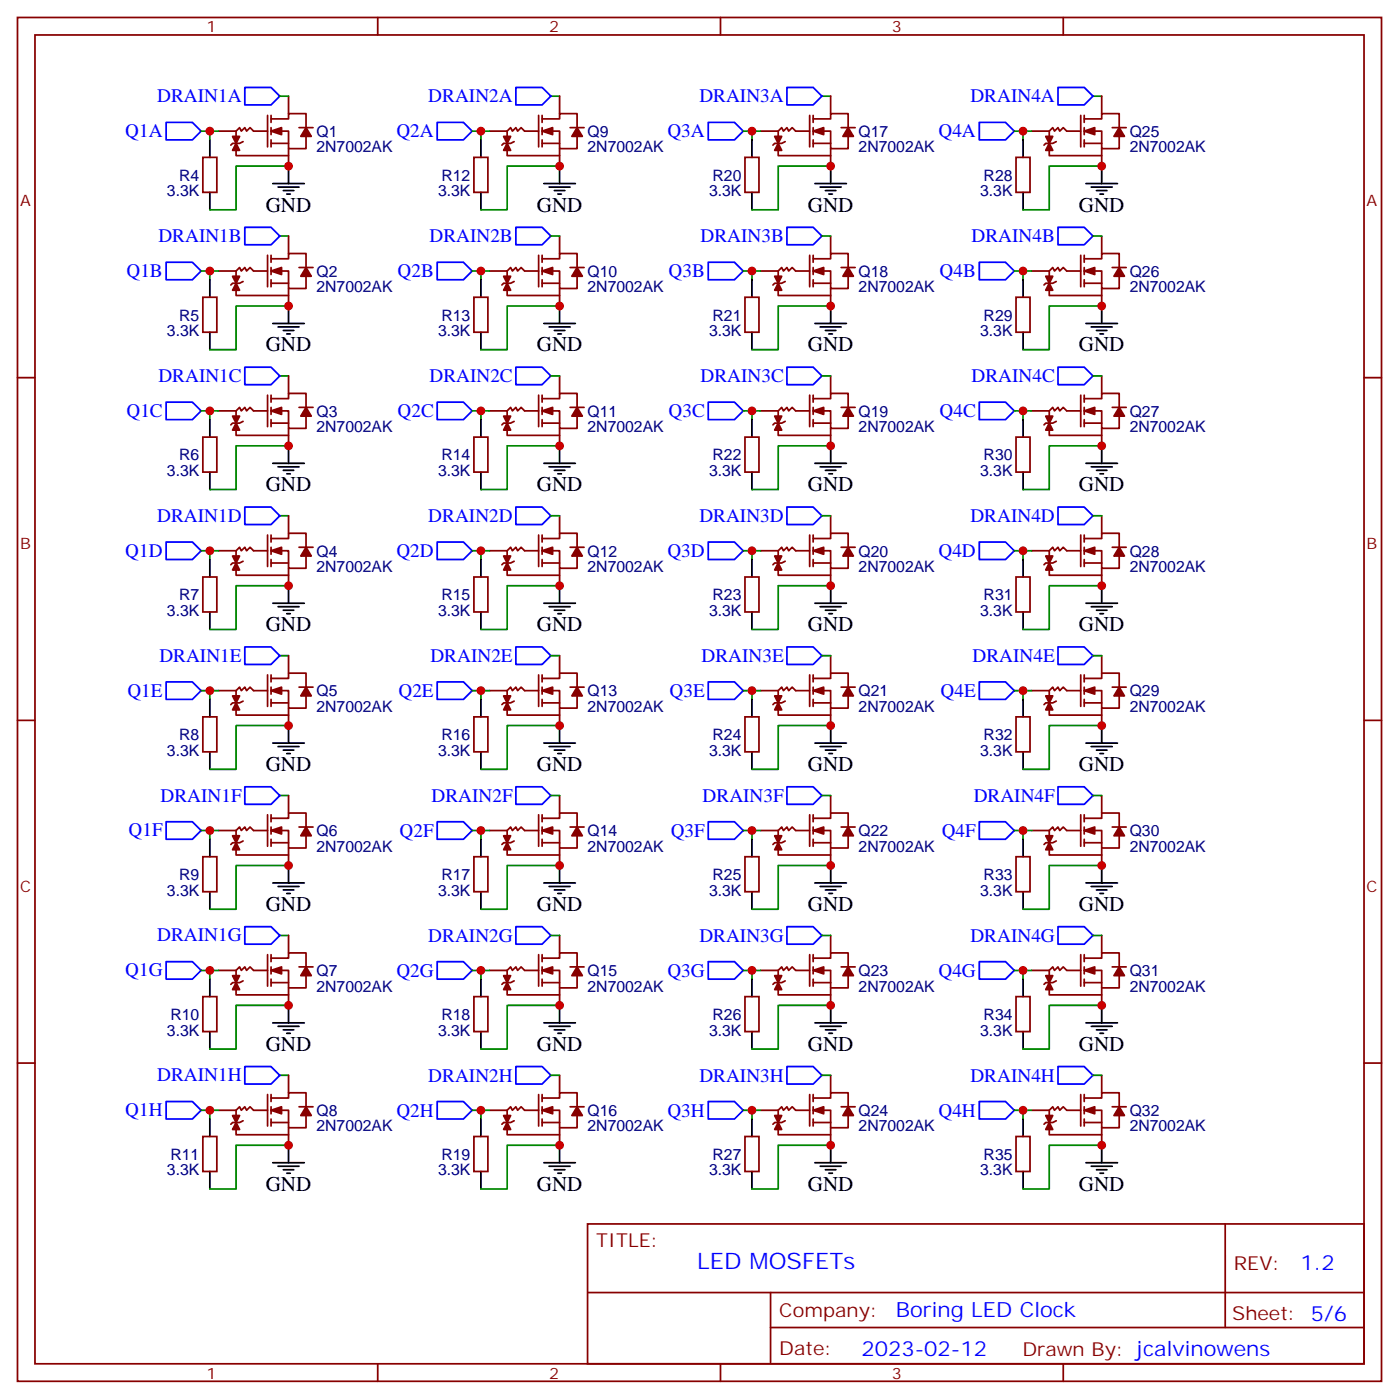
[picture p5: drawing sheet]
<svg xmlns="http://www.w3.org/2000/svg" width="282mm" height="282mm" viewBox="0 0 282 282" stroke-linecap="round" stroke-linejoin="round" font-family="sans-serif">
<g fill="none" stroke="#870000" stroke-width=".35">
<path d="M3.5 3.5h275.2v275.2h-275.2zM7.1 7.1h268.1v268.1h-268.1zM58.2 19.4v3.5M76.2 3.5v3.6M112.9 19.4v3.5M145.3 3.5v3.6M167.6 19.4v3.5M214.5 3.5v3.6M222.2 19.4v3.5M40.9 31.8h2.8v7h-2.8zM44.1 26.5h3.5M47.6 26.5v4.9h10.6"/>
<path d="M47.6 26.5l.7-.7 .4 .7 .7-.7 .3 .7 .7-.7 .8 .7h2.8M49 28.6l-.7 .3h-1.4l-.3 .4M54 23.3v6.3M54.7 26.5h3.5v3.5h3.5v-2.5M54.7 24h3.5v-1.1h3.5v2.9M54.7 23.3v1.4M54.7 25.8v1.4M54.7 28.2v1.4M54.7 28.9h3.5M58.2 30v3.5M60.3 25.8h2.8M95.6 31.8h2.8v7h-2.8z"/>
<path d="M98.8 26.5h3.5M102.3 26.5v4.9h10.6M102.3 26.5l.7-.7 .4 .7 .7-.7 .3 .7 .7-.7 .7 .7h2.9M103.7 28.6l-.7 .3h-1.4l-.4 .4M108.7 23.3v6.3M109.4 26.5h3.5v3.5h3.5v-2.5M109.4 24h3.5v-1.1h3.5v2.9M109.4 28.9h3.5M109.4 23.3v1.4M109.4 25.8v1.4M109.4 28.2v1.4M112.9 30v3.5"/>
<path d="M115 25.8h2.8M150.3 31.8h2.8v7h-2.8zM153.5 26.5h3.5M157 26.5v4.9h10.6M157 26.5l.7-.7 .3 .7 .7-.7 .4 .7 .7-.7 .7 .7h2.8M158.4 28.6l-.7 .3h-1.4l-.4 .4M163.3 23.3v6.3M164 26.5h3.6v3.5h3.5v-2.5M164 24h3.6v-1.1h3.5v2.9M164 28.9h3.6M164 23.3v1.4M164 25.8v1.4"/>
<path d="M164 28.2v1.4M167.6 30v3.5M169.7 25.8h2.8M205 31.8h2.8v7h-2.8zM208.1 26.5h3.6M211.7 26.5v4.9h10.5M211.7 26.5l.7-.7 .3 .7 .7-.7 .4 .7 .7-.7 .7 .7h2.8M213.1 28.6l-.7 .3h-1.4l-.4 .4M218 23.3v6.3M218.7 26.5h3.5v3.5h3.6v-2.5M218.7 24h3.5v-1.1h3.6v2.9M218.7 28.9h3.5"/>
<path d="M218.7 23.3v1.4M218.7 25.8v1.4M218.7 28.2v1.4M222.2 30v3.5M224.4 25.8h2.8M40.9 60h2.8v7h-2.8zM44.1 54.7h3.5M47.6 54.7v4.9h10.6M47.6 54.7l.7-.7 .4 .7 .7-.7 .3 .7 .7-.7 .8 .7h2.8M49 56.8l-.7 .4h-1.4l-.3 .3M54 51.5v6.4M54.7 54.7h3.5v3.5h3.5v-2.5"/>
<path d="M54.7 52.2h3.5v-1h3.5v2.8M54.7 51.5v1.4M54.7 54v1.4M54.7 56.4v1.5M54.7 57.2h3.5M58.2 47.6v3.6M58.2 58.2v3.5M60.3 54h2.8M95.6 60h2.8v7h-2.8zM98.8 54.7h3.5M102.3 54.7v4.9h10.6M102.3 54.7l.7-.7 .4 .7 .7-.7 .3 .7 .7-.7 .7 .7h2.9"/>
<path d="M103.7 56.8l-.7 .4h-1.4l-.4 .3M108.7 51.5v6.4M109.4 54.7h3.5v3.5h3.5v-2.5M109.4 52.2h3.5v-1h3.5v2.8M109.4 57.2h3.5M109.4 51.5v1.4M109.4 54v1.4M109.4 56.4v1.5M112.9 47.6v3.6M112.9 58.2v3.5M115 54h2.8M150.3 60h2.8v7h-2.8z"/>
<path d="M153.5 54.7h3.5M157 54.7v4.9h10.6M157 54.7l.7-.7 .3 .7 .7-.7 .4 .7 .7-.7 .7 .7h2.8M158.4 56.8l-.7 .4h-1.4l-.4 .3M163.3 51.5v6.4M164 54.7h3.6v3.5h3.5v-2.5M164 52.2h3.6v-1h3.5v2.8M164 57.2h3.6M164 51.5v1.4M164 54v1.4M164 56.4v1.5M167.6 47.6v3.6"/>
<path d="M167.6 58.2v3.5M169.7 54h2.8M205 60h2.8v7h-2.8zM208.1 54.7h3.6M211.7 54.7v4.9h10.5M211.7 54.7l.7-.7 .3 .7 .7-.7 .4 .7 .7-.7 .7 .7h2.8M213.1 56.8l-.7 .4h-1.4l-.4 .3M218 51.5v6.4M218.7 54.7h3.5v3.5h3.6v-2.5M218.7 52.2h3.5v-1h3.6v2.8M218.7 57.2h3.5M218.7 51.5v1.4"/>
<path d="M218.7 54v1.4M218.7 56.4v1.5M222.2 47.6v3.6M222.2 58.2v3.5M224.4 54h2.8M3.5 76.2h3.6M54 79.7v6.4M54.7 79.7v1.4M58.2 75.8v3.6M108.7 79.7v6.4M109.4 79.7v1.4M112.9 75.8v3.6"/>
<path d="M163.3 79.7v6.4M164 79.7v1.4M167.6 75.8v3.6M218 79.7v6.4M218.7 79.7v1.4M222.2 75.8v3.6M275.2 76.2h3.5M40.9 88.2h2.8v7h-2.8zM44.1 82.9h3.5M47.6 82.9v4.9h10.6M47.6 82.9l.7-.7 .4 .7 .7-.7 .3 .7 .7-.7 .8 .7h2.8M49 85l-.7 .4h-1.4l-.3 .3"/>
<path d="M54.7 82.9h3.5v3.5h3.5v-2.4M54.7 80.4h3.5v-1h3.5v2.8M54.7 82.2v1.4M54.7 84.7v1.4M54.7 85.4h3.5M58.2 86.4v3.6M60.3 82.2h2.8M95.6 88.2h2.8v7h-2.8zM98.8 82.9h3.5M102.3 82.9v4.9h10.6M102.3 82.9l.7-.7 .4 .7 .7-.7 .3 .7 .7-.7 .7 .7h2.9M103.7 85l-.7 .4h-1.4l-.4 .3"/>
<path d="M109.4 82.9h3.5v3.5h3.5v-2.4M109.4 80.4h3.5v-1h3.5v2.8M109.4 85.4h3.5M109.4 82.2v1.4M109.4 84.7v1.4M112.9 86.4v3.6M115 82.2h2.8M150.3 88.2h2.8v7h-2.8zM153.5 82.9h3.5M157 82.9v4.9h10.6M157 82.9l.7-.7 .3 .7 .7-.7 .4 .7 .7-.7 .7 .7h2.8M158.4 85l-.7 .4h-1.4l-.4 .3"/>
<path d="M164 82.9h3.6v3.5h3.5v-2.4M164 80.4h3.6v-1h3.5v2.8M164 85.4h3.6M164 82.2v1.4M164 84.7v1.4M167.6 86.4v3.6M169.7 82.2h2.8M205 88.2h2.8v7h-2.8zM208.1 82.9h3.6M211.7 82.9v4.9h10.5M211.7 82.9l.7-.7 .3 .7 .7-.7 .4 .7 .7-.7 .7 .7h2.8M213.1 85l-.7 .4h-1.4l-.4 .3"/>
<path d="M218.7 82.9h3.5v3.5h3.6v-2.4M218.7 80.4h3.5v-1h3.6v2.8M218.7 85.4h3.5M218.7 82.2v1.4M218.7 84.7v1.4M222.2 86.4v3.6M224.4 82.2h2.8M40.9 116.4h2.8v7.1h-2.8zM44.1 111.1h3.5M47.6 111.1v5h10.6M47.6 111.1l.7-.7 .4 .7 .7-.7 .3 .7 .7-.7 .8 .7h2.8M49 113.2l-.7 .4h-1.4l-.3 .3"/>
<path d="M54 107.9v6.4M54.7 111.1h3.5v3.6h3.5v-2.5M54.7 108.7h3.5v-1.1h3.5v2.8M54.7 107.9v1.5M54.7 110.4v1.4M54.7 112.9v1.4M54.7 113.6h3.5M58.2 104.1v3.5M58.2 114.7v3.5M60.3 110.4h2.8M95.6 116.4h2.8v7.1h-2.8zM98.8 111.1h3.5"/>
<path d="M102.3 111.1v5h10.6M102.3 111.1l.7-.7 .4 .7 .7-.7 .3 .7 .7-.7 .7 .7h2.9M103.7 113.2l-.7 .4h-1.4l-.4 .3M108.7 107.9v6.4M109.4 111.1h3.5v3.6h3.5v-2.5M109.4 108.7h3.5v-1.1h3.5v2.8M109.4 113.6h3.5M109.4 107.9v1.5M109.4 110.4v1.4M109.4 112.9v1.4M112.9 104.1v3.5M112.9 114.7v3.5"/>
<path d="M115 110.4h2.8M150.3 116.4h2.8v7.1h-2.8zM153.5 111.1h3.5M157 111.1v5h10.6M157 111.1l.7-.7 .3 .7 .7-.7 .4 .7 .7-.7 .7 .7h2.8M158.4 113.2l-.7 .4h-1.4l-.4 .3M163.3 107.9v6.4M164 111.1h3.6v3.6h3.5v-2.5M164 108.7h3.6v-1.1h3.5v2.8M164 113.6h3.6M164 107.9v1.5M164 110.4v1.4"/>
<path d="M164 112.9v1.4M167.6 104.1v3.5M167.6 114.7v3.5M169.7 110.4h2.8M205 116.4h2.8v7.1h-2.8zM208.1 111.1h3.6M211.7 111.1v5h10.5M211.7 111.1l.7-.7 .3 .7 .7-.7 .4 .7 .7-.7 .7 .7h2.8M213.1 113.2l-.7 .4h-1.4l-.4 .3M218 107.9v6.4M218.7 111.1h3.5v3.6h3.6v-2.5M218.7 108.7h3.5v-1.1h3.6v2.8"/>
<path d="M218.7 113.6h3.5M218.7 107.9v1.5M218.7 110.4v1.4M218.7 112.9v1.4M222.2 104.1v3.5M222.2 114.7v3.5M224.4 110.4h2.8M44.1 139.3h3.5M47.6 139.3v5h10.6M47.6 139.3l.7-.7 .4 .7 .7-.7 .3 .7 .7-.7 .8 .7h2.8M54 136.2v6.3M54.7 139.3h3.5v3.6h3.5v-2.5"/>
<path d="M54.7 136.9h3.5v-1.1h3.5v2.8M54.7 136.2v1.4M54.7 138.6v1.5M58.2 132.3v3.5M60.3 138.6h2.8M98.8 139.3h3.5M102.3 139.3v5h10.6M102.3 139.3l.7-.7 .4 .7 .7-.7 .3 .7 .7-.7 .7 .7h2.9M108.7 136.2v6.3M109.4 139.3h3.5v3.6h3.5v-2.5M109.4 136.9h3.5v-1.1h3.5v2.8M109.4 136.2v1.4"/>
<path d="M109.4 138.6v1.5M112.9 132.3v3.5M115 138.6h2.8M153.5 139.3h3.5M157 139.3v5h10.6M157 139.3l.7-.7 .3 .7 .7-.7 .4 .7 .7-.7 .7 .7h2.8M163.3 136.2v6.3M164 139.3h3.6v3.6h3.5v-2.5M164 136.9h3.6v-1.1h3.5v2.8M164 136.2v1.4M164 138.6v1.5M167.6 132.3v3.5"/>
<path d="M169.7 138.6h2.8M208.1 139.3h3.6M211.7 139.3v5h10.5M211.7 139.3l.7-.7 .3 .7 .7-.7 .4 .7 .7-.7 .7 .7h2.8M218 136.2v6.3M218.7 139.3h3.5v3.6h3.6v-2.5M218.7 136.9h3.5v-1.1h3.6v2.8M218.7 136.2v1.4M218.7 138.6v1.5M222.2 132.3v3.5M224.4 138.6h2.8M3.5 145.3h3.6"/>
<path d="M40.9 144.6h2.8v7.1h-2.8zM49 141.5l-.7 .3h-1.4l-.3 .4M54.7 141.1v1.4M54.7 141.8h3.5M58.2 142.9v3.5M95.6 144.6h2.8v7.1h-2.8zM103.7 141.5l-.7 .3h-1.4l-.4 .4M109.4 141.8h3.5M109.4 141.1v1.4M112.9 142.9v3.5M150.3 144.6h2.8v7.1h-2.8zM158.4 141.5l-.7 .3h-1.4l-.4 .4"/>
<path d="M164 141.8h3.6M164 141.1v1.4M167.6 142.9v3.5M205 144.6h2.8v7.1h-2.8zM213.1 141.5l-.7 .3h-1.4l-.4 .4M218.7 141.8h3.5M218.7 141.1v1.4M222.2 142.9v3.5M275.2 145.3h3.5M40.9 172.9h2.8v7h-2.8zM44.1 167.6h3.5M47.6 167.6v4.9h10.6"/>
<path d="M47.6 167.6l.7-.7 .4 .7 .7-.7 .3 .7 .7-.7 .8 .7h2.8M49 169.7l-.7 .3h-1.4l-.3 .4M54 164.4v6.3M54.7 167.6h3.5v3.5h3.5v-2.5M54.7 165.1h3.5v-1.1h3.5v2.9M54.7 164.4v1.4M54.7 166.9v1.4M54.7 169.3v1.4M54.7 170h3.5M58.2 160.5v3.5M58.2 171.1v3.5M60.3 166.9h2.8"/>
<path d="M95.6 172.9h2.8v7h-2.8zM98.8 167.6h3.5M102.3 167.6v4.9h10.6M102.3 167.6l.7-.7 .4 .7 .7-.7 .3 .7 .7-.7 .7 .7h2.9M103.7 169.7l-.7 .3h-1.4l-.4 .4M108.7 164.4v6.3M109.4 167.6h3.5v3.5h3.5v-2.5M109.4 165.1h3.5v-1.1h3.5v2.9M109.4 170h3.5M109.4 164.4v1.4M109.4 166.9v1.4M109.4 169.3v1.4"/>
<path d="M112.9 160.5v3.5M112.9 171.1v3.5M115 166.9h2.8M150.3 172.9h2.8v7h-2.8zM153.5 167.6h3.5M157 167.6v4.9h10.6M157 167.6l.7-.7 .3 .7 .7-.7 .4 .7 .7-.7 .7 .7h2.8M158.4 169.7l-.7 .3h-1.4l-.4 .4M163.3 164.4v6.3M164 167.6h3.6v3.5h3.5v-2.5M164 165.1h3.6v-1.1h3.5v2.9M164 170h3.6"/>
<path d="M164 164.4v1.4M164 166.9v1.4M164 169.3v1.4M167.6 160.5v3.5M167.6 171.1v3.5M169.7 166.9h2.8M205 172.9h2.8v7h-2.8zM208.1 167.6h3.6M211.7 167.6v4.9h10.5M211.7 167.6l.7-.7 .3 .7 .7-.7 .4 .7 .7-.7 .7 .7h2.8M213.1 169.7l-.7 .3h-1.4l-.4 .4M218 164.4v6.3"/>
<path d="M218.7 167.6h3.5v3.5h3.6v-2.5M218.7 165.1h3.5v-1.1h3.6v2.9M218.7 170h3.5M218.7 164.4v1.4M218.7 166.9v1.4M218.7 169.3v1.4M222.2 160.5v3.5M222.2 171.1v3.5M224.4 166.9h2.8M44.1 195.8h3.5M47.6 195.8v4.9h10.6M47.6 195.8l.7-.7 .4 .7 .7-.7 .3 .7 .7-.7 .8 .7h2.8"/>
<path d="M49 197.9l-.7 .4h-1.4l-.3 .3M54 192.6v6.4M54.7 195.8h3.5v3.5h3.5v-2.4M54.7 193.3h3.5v-1h3.5v2.8M54.7 192.6v1.4M54.7 195.1v1.4M54.7 197.6v1.4M54.7 198.3h3.5M58.2 188.7v3.6M58.2 199.3v3.5M60.3 195.1h2.8M98.8 195.8h3.5"/>
<path d="M102.3 195.8v4.9h10.6M102.3 195.8l.7-.7 .4 .7 .7-.7 .3 .7 .7-.7 .7 .7h2.9M103.7 197.9l-.7 .4h-1.4l-.4 .3M108.7 192.6v6.4M109.4 195.8h3.5v3.5h3.5v-2.4M109.4 193.3h3.5v-1h3.5v2.8M109.4 198.3h3.5M109.4 192.6v1.4M109.4 195.1v1.4M109.4 197.6v1.4M112.9 188.7v3.6M112.9 199.3v3.5"/>
<path d="M115 195.1h2.8M153.5 195.8h3.5M157 195.8v4.9h10.6M157 195.8l.7-.7 .3 .7 .7-.7 .4 .7 .7-.7 .7 .7h2.8M158.4 197.9l-.7 .4h-1.4l-.4 .3M163.3 192.6v6.4M164 195.8h3.6v3.5h3.5v-2.4M164 193.3h3.6v-1h3.5v2.8M164 198.3h3.6M164 192.6v1.4M164 195.1v1.4M164 197.6v1.4"/>
<path d="M167.6 188.7v3.6M167.6 199.3v3.5M169.7 195.1h2.8M208.1 195.8h3.6M211.7 195.8v4.9h10.5M211.7 195.8l.7-.7 .3 .7 .7-.7 .4 .7 .7-.7 .7 .7h2.8M213.1 197.9l-.7 .4h-1.4l-.4 .3M218 192.6v6.4M218.7 195.8h3.5v3.5h3.6v-2.4M218.7 193.3h3.5v-1h3.6v2.8M218.7 198.3h3.5M218.7 192.6v1.4"/>
<path d="M218.7 195.1v1.4M218.7 197.6v1.4M222.2 188.7v3.6M222.2 199.3v3.5M224.4 195.1h2.8M3.5 214.5h3.6M40.9 201.1h2.8v7h-2.8zM58.2 217v3.5M95.6 201.1h2.8v7h-2.8zM112.9 217v3.5M150.3 201.1h2.8v7h-2.8zM167.6 217v3.5"/>
<path d="M205 201.1h2.8v7h-2.8zM222.2 217v3.5M275.2 214.5h3.5M40.9 229.3h2.8v7.1h-2.8zM44.1 224h3.5M47.6 224v5h10.6M47.6 224l.7-.7 .4 .7 .7-.7 .3 .7 .7-.7 .8 .7h2.8M49 226.1l-.7 .4h-1.4l-.3 .3M54 220.8v6.4M54.7 224h3.5v3.5h3.5v-2.4M54.7 221.5h3.5v-1h3.5v2.8M54.7 220.8v1.5"/>
<path d="M54.7 223.3v1.4M54.7 225.8v1.4M54.7 226.5h3.5M58.2 227.5v3.6M60.3 223.3h2.8M95.6 229.3h2.8v7.1h-2.8zM98.8 224h3.5M102.3 224v5h10.6M102.3 224l.7-.7 .4 .7 .7-.7 .3 .7 .7-.7 .7 .7h2.9M103.7 226.1l-.7 .4h-1.4l-.4 .3M108.7 220.8v6.4M109.4 224h3.5v3.5h3.5v-2.4"/>
<path d="M109.4 221.5h3.5v-1h3.5v2.8M109.4 226.5h3.5M109.4 220.8v1.5M109.4 223.3v1.4M109.4 225.8v1.4M112.9 227.5v3.6M115 223.3h2.8M150.3 229.3h2.8v7.1h-2.8zM153.5 224h3.5M157 224v5h10.6M157 224l.7-.7 .3 .7 .7-.7 .4 .7 .7-.7 .7 .7h2.8M158.4 226.1l-.7 .4h-1.4l-.4 .3"/>
<path d="M163.3 220.8v6.4M164 224h3.6v3.5h3.5v-2.4M164 221.5h3.6v-1h3.5v2.8M164 226.5h3.6M164 220.8v1.5M164 223.3v1.4M164 225.8v1.4M167.6 227.5v3.6M169.7 223.3h2.8M205 229.3h2.8v7.1h-2.8zM208.1 224h3.6M211.7 224v5h10.5"/>
<path d="M211.7 224l.7-.7 .3 .7 .7-.7 .4 .7 .7-.7 .7 .7h2.8M213.1 226.1l-.7 .4h-1.4l-.4 .3M218 220.8v6.4M218.7 224h3.5v3.5h3.6v-2.4M218.7 221.5h3.5v-1h3.6v2.8M218.7 226.5h3.5M218.7 220.8v1.5M218.7 223.3v1.4M218.7 225.8v1.4M222.2 227.5v3.6M224.4 223.3h2.8M118.5 246.9h156.7v28.3h-156.7z"/>
<path d="M247.2 247v20.8M76.2 275.2v3.5M118.6 260.8h156.4M145.3 275.2v3.5M155.4 267.8h119.6M155.4 260.8v14.1M214.5 275.2v3.5"/>
</g>
<g fill="#870000" stroke="#870000" stroke-width=".35">
<path d="M46.9 27.5h1.4l-.7 1.4z"/>
<path d="M47.6 28.9l.7 1.4h-1.4z"/>
<path d="M61.7 25.8l1.1 1.7h-2.1z"/>
<path d="M54.7 26.5l2.1-.7v1.4z"/>
<path d="M46.9 55.7h1.4l-.7 1.5z"/>
<path d="M47.6 57.2l.7 1.4h-1.4z"/>
<path d="M61.7 54l1.1 1.7h-2.1z"/>
<path d="M54.7 54.7l2.1-.7v1.4z"/>
<path d="M46.9 84h1.4l-.7 1.4z"/>
<path d="M47.6 85.4l.7 1.4h-1.4z"/>
<path d="M61.7 82.2l1.1 1.8h-2.1z"/>
<path d="M54.7 82.9l2.1-.7v1.4z"/>
<path d="M46.9 112.2h1.4l-.7 1.4z"/>
<path d="M47.6 113.6l.7 1.4h-1.4z"/>
<path d="M61.7 110.4l1.1 1.8h-2.1z"/>
<path d="M54.7 111.1l2.1-.7v1.4z"/>
<path d="M46.9 140.4h1.4l-.7 1.4z"/>
<path d="M47.6 141.8l.7 1.4h-1.4z"/>
<path d="M61.7 138.6l1.1 1.8h-2.1z"/>
<path d="M54.7 139.3l2.1-.7v1.5z"/>
<path d="M46.9 168.6h1.4l-.7 1.4z"/>
<path d="M47.6 170l.7 1.4h-1.4z"/>
<path d="M61.7 166.9l1.1 1.7h-2.1z"/>
<path d="M54.7 167.6l2.1-.7v1.4z"/>
<path d="M46.9 196.9h1.4l-.7 1.4z"/>
<path d="M47.6 198.3l.7 1.4h-1.4z"/>
<path d="M61.7 195.1l1.1 1.8h-2.1z"/>
<path d="M54.7 195.8l2.1-.7v1.4z"/>
<path d="M46.9 225.1h1.4l-.7 1.4z"/>
<path d="M47.6 226.5l.7 1.4h-1.4z"/>
<path d="M61.7 223.3l1.1 1.8h-2.1z"/>
<path d="M54.7 224l2.1-.7v1.4z"/>
<path d="M101.6 225.1h1.4l-.7 1.4z"/>
<path d="M102.3 226.5l.7 1.4h-1.4z"/>
<path d="M116.4 223.3l1.1 1.8h-2.1z"/>
<path d="M109.4 224l2.1-.7v1.4z"/>
<path d="M101.6 196.9h1.4l-.7 1.4z"/>
<path d="M102.3 198.3l.7 1.4h-1.4z"/>
<path d="M116.4 195.1l1.1 1.8h-2.1z"/>
<path d="M109.4 195.8l2.1-.7v1.4z"/>
<path d="M101.6 168.6h1.4l-.7 1.4z"/>
<path d="M102.3 170l.7 1.4h-1.4z"/>
<path d="M116.4 166.9l1.1 1.7h-2.1z"/>
<path d="M109.4 167.6l2.1-.7v1.4z"/>
<path d="M101.6 140.4h1.4l-.7 1.4z"/>
<path d="M102.3 141.8l.7 1.4h-1.4z"/>
<path d="M116.4 138.6l1.1 1.8h-2.1z"/>
<path d="M109.4 139.3l2.1-.7v1.5z"/>
<path d="M101.6 112.2h1.4l-.7 1.4z"/>
<path d="M102.3 113.6l.7 1.4h-1.4z"/>
<path d="M116.4 110.4l1.1 1.8h-2.1z"/>
<path d="M109.4 111.1l2.1-.7v1.4z"/>
<path d="M101.6 84h1.4l-.7 1.4z"/>
<path d="M102.3 85.4l.7 1.4h-1.4z"/>
<path d="M116.4 82.2l1.1 1.8h-2.1z"/>
<path d="M109.4 82.9l2.1-.7v1.4z"/>
<path d="M101.6 55.7h1.4l-.7 1.5z"/>
<path d="M102.3 57.2l.7 1.4h-1.4z"/>
<path d="M116.4 54l1.1 1.7h-2.1z"/>
<path d="M109.4 54.7l2.1-.7v1.4z"/>
<path d="M101.6 27.5h1.4l-.7 1.4z"/>
<path d="M102.3 28.9l.7 1.4h-1.4z"/>
<path d="M116.4 25.8l1.1 1.7h-2.1z"/>
<path d="M109.4 26.5l2.1-.7v1.4z"/>
<path d="M156.3 225.1h1.4l-.7 1.4z"/>
<path d="M157 226.5l.7 1.4h-1.4z"/>
<path d="M171.1 223.3l1.1 1.8h-2.2z"/>
<path d="M164 224l2.2-.7v1.4z"/>
<path d="M156.3 196.9h1.4l-.7 1.4z"/>
<path d="M157 198.3l.7 1.4h-1.4z"/>
<path d="M171.1 195.1l1.1 1.8h-2.2z"/>
<path d="M164 195.8l2.2-.7v1.4z"/>
<path d="M156.3 168.6h1.4l-.7 1.4z"/>
<path d="M157 170l.7 1.4h-1.4z"/>
<path d="M171.1 166.9l1.1 1.7h-2.2z"/>
<path d="M164 167.6l2.2-.7v1.4z"/>
<path d="M156.3 140.4h1.4l-.7 1.4z"/>
<path d="M157 141.8l.7 1.4h-1.4z"/>
<path d="M171.1 138.6l1.1 1.8h-2.2z"/>
<path d="M164 139.3l2.2-.7v1.5z"/>
<path d="M156.3 112.2h1.4l-.7 1.4z"/>
<path d="M157 113.6l.7 1.4h-1.4z"/>
<path d="M171.1 110.4l1.1 1.8h-2.2z"/>
<path d="M164 111.1l2.2-.7v1.4z"/>
<path d="M156.3 84h1.4l-.7 1.4z"/>
<path d="M157 85.4l.7 1.4h-1.4z"/>
<path d="M171.1 82.2l1.1 1.8h-2.2z"/>
<path d="M164 82.9l2.2-.7v1.4z"/>
<path d="M156.3 55.7h1.4l-.7 1.5z"/>
<path d="M157 57.2l.7 1.4h-1.4z"/>
<path d="M171.1 54l1.1 1.7h-2.2z"/>
<path d="M164 54.7l2.2-.7v1.4z"/>
<path d="M156.3 27.5h1.4l-.7 1.4z"/>
<path d="M157 28.9l.7 1.4h-1.4z"/>
<path d="M171.1 25.8l1.1 1.7h-2.2z"/>
<path d="M164 26.5l2.2-.7v1.4z"/>
<path d="M211 225.1h1.4l-.7 1.4z"/>
<path d="M211.7 226.5l.7 1.4h-1.4z"/>
<path d="M225.8 223.3l1 1.8h-2.1z"/>
<path d="M218.7 224l2.1-.7v1.4z"/>
<path d="M211 196.9h1.4l-.7 1.4z"/>
<path d="M211.7 198.3l.7 1.4h-1.4z"/>
<path d="M225.8 195.1l1 1.8h-2.1z"/>
<path d="M218.7 195.8l2.1-.7v1.4z"/>
<path d="M211 168.6h1.4l-.7 1.4z"/>
<path d="M211.7 170l.7 1.4h-1.4z"/>
<path d="M225.8 166.9l1 1.7h-2.1z"/>
<path d="M218.7 167.6l2.1-.7v1.4z"/>
<path d="M211 140.4h1.4l-.7 1.4z"/>
<path d="M211.7 141.8l.7 1.4h-1.4z"/>
<path d="M225.8 138.6l1 1.8h-2.1z"/>
<path d="M218.7 139.3l2.1-.7v1.5z"/>
<path d="M211 112.2h1.4l-.7 1.4z"/>
<path d="M211.7 113.6l.7 1.4h-1.4z"/>
<path d="M225.8 110.4l1 1.8h-2.1z"/>
<path d="M218.7 111.1l2.1-.7v1.4z"/>
<path d="M211 84h1.4l-.7 1.4z"/>
<path d="M211.7 85.4l.7 1.4h-1.4z"/>
<path d="M225.8 82.2l1 1.8h-2.1z"/>
<path d="M218.7 82.9l2.1-.7v1.4z"/>
<path d="M211 55.7h1.4l-.7 1.5z"/>
<path d="M211.7 57.2l.7 1.4h-1.4z"/>
<path d="M225.8 54l1 1.7h-2.1z"/>
<path d="M218.7 54.7l2.1-.7v1.4z"/>
<path d="M211 27.5h1.4l-.7 1.4z"/>
<path d="M211.7 28.9l.7 1.4h-1.4z"/>
<path d="M225.8 25.8l1 1.7h-2.1z"/>
<path d="M218.7 26.5l2.1-.7v1.4z"/>
</g>
<g fill="none" stroke="#00f" stroke-width=".35">
<path d="M49.4 17.6h5.3l1.7 1.8-1.7 1.8h-5.3zM104.1 17.6h5.3l1.7 1.8-1.7 1.8h-5.3zM158.7 17.6h5.3l1.8 1.8-1.8 1.8h-5.3zM213.4 17.6h5.3l1.8 1.8-1.8 1.8h-5.3zM33.5 24.7h5.3l1.8 1.8-1.8 1.7h-5.3zM88.2 24.7h5.3l1.7 1.8-1.7 1.7h-5.3zM142.9 24.7h5.3l1.7 1.8-1.7 1.7h-5.3zM197.6 24.7h5.2l1.8 1.8-1.8 1.7h-5.2zM33.5 52.9h5.3l1.8 1.8-1.8 1.7h-5.3zM49.4 45.9h5.3l1.7 1.7-1.7 1.8h-5.3zM88.2 52.9h5.3l1.7 1.8-1.7 1.7h-5.3zM104.1 45.9h5.3l1.7 1.7-1.7 1.8h-5.3z"/>
<path d="M142.9 52.9h5.3l1.7 1.8-1.7 1.7h-5.3zM158.7 45.9h5.3l1.8 1.7-1.8 1.8h-5.3zM197.6 52.9h5.2l1.8 1.8-1.8 1.7h-5.2zM213.4 45.9h5.3l1.8 1.7-1.8 1.8h-5.3zM49.4 74.1h5.3l1.7 1.7-1.7 1.8h-5.3zM104.1 74.1h5.3l1.7 1.7-1.7 1.8h-5.3zM158.7 74.1h5.3l1.8 1.7-1.8 1.8h-5.3zM213.4 74.1h5.3l1.8 1.7-1.8 1.8h-5.3zM33.5 81.1h5.3l1.8 1.8-1.8 1.8h-5.3zM88.2 81.1h5.3l1.7 1.8-1.7 1.8h-5.3zM142.9 81.1h5.3l1.7 1.8-1.7 1.8h-5.3zM197.6 81.1h5.2l1.8 1.8-1.8 1.8h-5.2z"/>
<path d="M33.5 109.4h5.3l1.8 1.7-1.8 1.8h-5.3zM49.4 102.3h5.3l1.7 1.8-1.7 1.7h-5.3zM88.2 109.4h5.3l1.7 1.7-1.7 1.8h-5.3zM104.1 102.3h5.3l1.7 1.8-1.7 1.7h-5.3zM142.9 109.4h5.3l1.7 1.7-1.7 1.8h-5.3zM158.7 102.3h5.3l1.8 1.8-1.8 1.7h-5.3zM197.6 109.4h5.2l1.8 1.7-1.8 1.8h-5.2zM213.4 102.3h5.3l1.8 1.8-1.8 1.7h-5.3zM33.5 137.6h5.3l1.8 1.7-1.8 1.8h-5.3zM49.4 130.5h5.3l1.7 1.8-1.7 1.8h-5.3zM88.2 137.6h5.3l1.7 1.7-1.7 1.8h-5.3zM104.1 130.5h5.3l1.7 1.8-1.7 1.8h-5.3z"/>
<path d="M142.9 137.6h5.3l1.7 1.7-1.7 1.8h-5.3zM158.7 130.5h5.3l1.8 1.8-1.8 1.8h-5.3zM197.6 137.6h5.2l1.8 1.7-1.8 1.8h-5.2zM213.4 130.5h5.3l1.8 1.8-1.8 1.8h-5.3zM49.4 158.8h5.3l1.7 1.7-1.7 1.8h-5.3zM104.1 158.8h5.3l1.7 1.7-1.7 1.8h-5.3zM158.7 158.8h5.3l1.8 1.7-1.8 1.8h-5.3zM213.4 158.8h5.3l1.8 1.7-1.8 1.8h-5.3zM33.5 165.8h5.3l1.8 1.8-1.8 1.7h-5.3zM88.2 165.8h5.3l1.7 1.8-1.7 1.7h-5.3zM142.9 165.8h5.3l1.7 1.8-1.7 1.7h-5.3zM197.6 165.8h5.2l1.8 1.8-1.8 1.7h-5.2z"/>
<path d="M33.5 194h5.3l1.8 1.8-1.8 1.8h-5.3zM49.4 187h5.3l1.7 1.7-1.7 1.8h-5.3zM88.2 194h5.3l1.7 1.8-1.7 1.8h-5.3zM104.1 187h5.3l1.7 1.7-1.7 1.8h-5.3zM142.9 194h5.3l1.7 1.8-1.7 1.8h-5.3zM158.7 187h5.3l1.8 1.7-1.8 1.8h-5.3zM197.6 194h5.2l1.8 1.8-1.8 1.8h-5.2zM213.4 187h5.3l1.8 1.7-1.8 1.8h-5.3zM49.4 215.2h5.3l1.7 1.8-1.7 1.7h-5.3zM104.1 215.2h5.3l1.7 1.8-1.7 1.7h-5.3zM158.7 215.2h5.3l1.8 1.8-1.8 1.7h-5.3zM213.4 215.2h5.3l1.8 1.8-1.8 1.7h-5.3z"/>
<path d="M33.5 222.3h5.3l1.8 1.7-1.8 1.8h-5.3zM88.2 222.3h5.3l1.7 1.7-1.7 1.8h-5.3zM142.9 222.3h5.3l1.7 1.7-1.7 1.8h-5.3zM197.6 222.3h5.2l1.8 1.7-1.8 1.8h-5.2z"/>
</g>
<g fill="none" stroke="#008700" stroke-width=".35">
<path d="M56.4 19.4h1.8M111.1 19.4h1.8M165.8 19.4h1.8M220.5 19.4h1.7M40.6 26.5h3.5M42.3 26.5v1.7M58.2 33.5h-10.6v8.8h-5.3M95.2 26.5h3.6M97 26.5v1.7M112.9 33.5h-10.6v8.8h-5.3M149.9 26.5h3.6M151.7 26.5v1.7"/>
<path d="M167.6 33.5h-10.6v8.8h-5.3M204.6 26.5h3.5M206.4 26.5v1.7M222.2 33.5h-10.5v8.8h-5.3M40.6 54.7h3.5M42.3 54.7v1.7M56.4 47.6h1.8M95.2 54.7h3.6M97 54.7v1.7M111.1 47.6h1.8M149.9 54.7h3.6M151.7 54.7v1.7"/>
<path d="M165.8 47.6h1.8M204.6 54.7h3.5M206.4 54.7v1.7M220.5 47.6h1.7M56.4 75.8h1.8M58.2 61.7h-10.6v8.9h-5.3M111.1 75.8h1.8M112.9 61.7h-10.6v8.9h-5.3M165.8 75.8h1.8M167.6 61.7h-10.6v8.9h-5.3M220.5 75.8h1.7M222.2 61.7h-10.5v8.9h-5.3"/>
<path d="M40.6 82.9h3.5M42.3 82.9v1.8M58.2 90h-10.6v8.8h-5.3M95.2 82.9h3.6M97 82.9v1.8M112.9 90h-10.6v8.8h-5.3M149.9 82.9h3.6M151.7 82.9v1.8M167.6 90h-10.6v8.8h-5.3M204.6 82.9h3.5M206.4 82.9v1.8M222.2 90h-10.5v8.8h-5.3"/>
<path d="M40.6 111.1h3.5M42.3 111.1v1.8M56.4 104.1h1.8M58.2 118.2h-10.6v8.8h-5.3M95.2 111.1h3.6M97 111.1v1.8M111.1 104.1h1.8M112.9 118.2h-10.6v8.8h-5.3M149.9 111.1h3.6M151.7 111.1v1.8M165.8 104.1h1.8M167.6 118.2h-10.6v8.8h-5.3"/>
<path d="M204.6 111.1h3.5M206.4 111.1v1.8M220.5 104.1h1.7M222.2 118.2h-10.5v8.8h-5.3M40.6 139.3h3.5M42.3 139.3v1.8M56.4 132.3h1.8M95.2 139.3h3.6M97 139.3v1.8M111.1 132.3h1.8M149.9 139.3h3.6M151.7 139.3v1.8"/>
<path d="M165.8 132.3h1.8M204.6 139.3h3.5M206.4 139.3v1.8M220.5 132.3h1.7M58.2 146.4h-10.6v8.8h-5.3M112.9 146.4h-10.6v8.8h-5.3M167.6 146.4h-10.6v8.8h-5.3M222.2 146.4h-10.5v8.8h-5.3M40.6 167.6h3.5M42.3 167.6v1.7M56.4 160.5h1.8M58.2 174.6h-10.6v8.8h-5.3"/>
<path d="M95.2 167.6h3.6M97 167.6v1.7M111.1 160.5h1.8M112.9 174.6h-10.6v8.8h-5.3M149.9 167.6h3.6M151.7 167.6v1.7M165.8 160.5h1.8M167.6 174.6h-10.6v8.8h-5.3M204.6 167.6h3.5M206.4 167.6v1.7M220.5 160.5h1.7M222.2 174.6h-10.5v8.8h-5.3"/>
<path d="M40.6 195.8h3.5M42.3 195.8v1.8M56.4 188.7h1.8M95.2 195.8h3.6M97 195.8v1.8M111.1 188.7h1.8M149.9 195.8h3.6M151.7 195.8v1.8M165.8 188.7h1.8M204.6 195.8h3.5M206.4 195.8v1.8M220.5 188.7h1.7"/>
<path d="M56.4 217h1.8M58.2 202.8h-10.6v8.9h-5.3M111.1 217h1.8M112.9 202.8h-10.6v8.9h-5.3M165.8 217h1.8M167.6 202.8h-10.6v8.9h-5.3M220.5 217h1.7M222.2 202.8h-10.5v8.9h-5.3M40.6 224h3.5M42.3 224v1.8M58.2 231.1h-10.6v8.8h-5.3M95.2 224h3.6"/>
<path d="M97 224v1.8M112.9 231.1h-10.6v8.8h-5.3M149.9 224h3.6M151.7 224v1.8M167.6 231.1h-10.6v8.8h-5.3M204.6 224h3.5M206.4 224v1.8M222.2 231.1h-10.5v8.8h-5.3"/>
</g>
<g fill="none" stroke="#000" stroke-width=".35">
<path d="M42.3 28.2v3.6M42.3 38.8v3.5M55 37h6.4M56.1 37.7h4.2M57.1 38.5h2.2M57.9 39.2h.7M58.2 33.5v3.5M97 28.2v3.6M97 38.8v3.5M109.7 37h6.4M110.8 37.7h4.2M111.8 38.5h2.1"/>
<path d="M112.5 39.2h.7M112.9 33.5v3.5M151.7 28.2v3.6M151.7 38.8v3.5M164.4 37h6.3M165.5 37.7h4.2M166.5 38.5h2.1M167.2 39.2h.7M167.6 33.5v3.5M206.4 28.2v3.6M206.4 38.8v3.5M219.1 37h6.3"/>
<path d="M220.1 37.7h4.3M221.2 38.5h2.1M221.9 39.2h.7M222.2 33.5v3.5M42.3 56.4v3.6M97 56.4v3.6M151.7 56.4v3.6M206.4 56.4v3.6M42.3 67v3.6M55 65.3h6.4M56.1 66h4.2M57.1 66.7h2.2"/>
<path d="M57.9 67.4h.7M58.2 61.7v3.6M97 67v3.6M109.7 65.3h6.4M110.8 66h4.2M111.8 66.7h2.1M112.5 67.4h.7M112.9 61.7v3.6M151.7 67v3.6M164.4 65.3h6.3M165.5 66h4.2M166.5 66.7h2.1"/>
<path d="M167.2 67.4h.7M167.6 61.7v3.6M206.4 67v3.6M219.1 65.3h6.3M220.1 66h4.3M221.2 66.7h2.1M221.9 67.4h.7M222.2 61.7v3.6M42.3 84.7v3.5M42.3 95.2v3.6M55 93.5h6.4M56.1 94.2h4.2"/>
<path d="M57.1 94.9h2.2M57.9 95.6h.7M58.2 90v3.5M97 84.7v3.5M97 95.2v3.6M109.7 93.5h6.4M110.8 94.2h4.2M111.8 94.9h2.1M112.5 95.6h.7M112.9 90v3.5M151.7 84.7v3.5M151.7 95.2v3.6"/>
<path d="M164.4 93.5h6.3M165.5 94.2h4.2M166.5 94.9h2.1M167.2 95.6h.7M167.6 90v3.5M206.4 84.7v3.5M206.4 95.2v3.6M219.1 93.5h6.3M220.1 94.2h4.3M221.2 94.9h2.1M221.9 95.6h.7M222.2 90v3.5"/>
<path d="M42.3 112.9v3.5M58.2 118.2v3.5M97 112.9v3.5M112.9 118.2v3.5M151.7 112.9v3.5M167.6 118.2v3.5M206.4 112.9v3.5M222.2 118.2v3.5M42.3 123.5v3.5M55 121.7h6.4M56.1 122.4h4.2M57.1 123.1h2.2"/>
<path d="M57.9 123.8h.7M97 123.5v3.5M109.7 121.7h6.4M110.8 122.4h4.2M111.8 123.1h2.1M112.5 123.8h.7M151.7 123.5v3.5M164.4 121.7h6.3M165.5 122.4h4.2M166.5 123.1h2.1M167.2 123.8h.7M206.4 123.5v3.5"/>
<path d="M219.1 121.7h6.3M220.1 122.4h4.3M221.2 123.1h2.1M221.9 123.8h.7M42.3 141.1v3.5M42.3 151.7v3.5M55 149.9h6.4M56.1 150.6h4.2M57.1 151.3h2.2M57.9 152h.7M58.2 146.4v3.5M97 141.1v3.5"/>
<path d="M97 151.7v3.5M109.7 149.9h6.4M110.8 150.6h4.2M111.8 151.3h2.1M112.5 152h.7M112.9 146.4v3.5M151.7 141.1v3.5M151.7 151.7v3.5M164.4 149.9h6.3M165.5 150.6h4.2M166.5 151.3h2.1M167.2 152h.7"/>
<path d="M167.6 146.4v3.5M206.4 141.1v3.5M206.4 151.7v3.5M219.1 149.9h6.3M220.1 150.6h4.3M221.2 151.3h2.1M221.9 152h.7M222.2 146.4v3.5M42.3 169.3v3.6M42.3 179.9v3.5M55 178.2h6.4M56.1 178.9h4.2"/>
<path d="M57.1 179.6h2.2M58.2 174.6v3.6M97 169.3v3.6M97 179.9v3.5M109.7 178.2h6.4M110.8 178.9h4.2M111.8 179.6h2.1M112.9 174.6v3.6M151.7 169.3v3.6M151.7 179.9v3.5M164.4 178.2h6.3M165.5 178.9h4.2"/>
<path d="M166.5 179.6h2.1M167.6 174.6v3.6M206.4 169.3v3.6M206.4 179.9v3.5M219.1 178.2h6.3M220.1 178.9h4.3M221.2 179.6h2.1M222.2 174.6v3.6M42.3 197.6v3.5M57.9 180.3h.7M97 197.6v3.5M112.5 180.3h.7"/>
<path d="M151.7 197.6v3.5M167.2 180.3h.7M206.4 197.6v3.5M221.9 180.3h.7M42.3 208.1v3.6M55 206.4h6.4M56.1 207.1h4.2M57.1 207.8h2.2M57.9 208.5h.7M58.2 202.8v3.6M97 208.1v3.6M109.7 206.4h6.4"/>
<path d="M110.8 207.1h4.2M111.8 207.8h2.1M112.5 208.5h.7M112.9 202.8v3.6M151.7 208.1v3.6M164.4 206.4h6.3M165.5 207.1h4.2M166.5 207.8h2.1M167.2 208.5h.7M167.6 202.8v3.6M206.4 208.1v3.6M219.1 206.4h6.3"/>
<path d="M220.1 207.1h4.3M221.2 207.8h2.1M221.9 208.5h.7M222.2 202.8v3.6M42.3 225.8v3.5M42.3 236.4v3.5M55 234.6h6.4M56.1 235.3h4.2M57.1 236h2.2M57.9 236.7h.7M58.2 231.1v3.5M97 225.8v3.5"/>
<path d="M97 236.4v3.5M109.7 234.6h6.4M110.8 235.3h4.2M111.8 236h2.1M112.5 236.7h.7M112.9 231.1v3.5M151.7 225.8v3.5M151.7 236.4v3.5M164.4 234.6h6.3M165.5 235.3h4.2M166.5 236h2.1M167.2 236.7h.7"/>
<path d="M167.6 231.1v3.5M206.4 225.8v3.5M206.4 236.4v3.5M219.1 234.6h6.3M220.1 235.3h4.3M221.2 236h2.1M221.9 236.7h.7M222.2 231.1v3.5"/>
</g>
<g fill="#c00">
<circle cx="58.2" cy="33.5" r=".88"/>
<circle cx="42.3" cy="26.5" r=".88"/>
<circle cx="42.3" cy="54.7" r=".88"/>
<circle cx="58.2" cy="61.7" r=".88"/>
<circle cx="42.3" cy="82.9" r=".88"/>
<circle cx="58.2" cy="90" r=".88"/>
<circle cx="42.3" cy="111.1" r=".88"/>
<circle cx="58.2" cy="118.2" r=".88"/>
<circle cx="42.3" cy="139.3" r=".88"/>
<circle cx="58.2" cy="146.4" r=".88"/>
<circle cx="42.3" cy="167.6" r=".88"/>
<circle cx="58.2" cy="174.6" r=".88"/>
<circle cx="42.3" cy="195.8" r=".88"/>
<circle cx="58.2" cy="202.8" r=".88"/>
<circle cx="42.3" cy="224" r=".88"/>
<circle cx="58.2" cy="231.1" r=".88"/>
<circle cx="97" cy="224" r=".88"/>
<circle cx="112.9" cy="231.1" r=".88"/>
<circle cx="97" cy="195.8" r=".88"/>
<circle cx="112.9" cy="202.8" r=".88"/>
<circle cx="97" cy="167.6" r=".88"/>
<circle cx="112.9" cy="174.6" r=".88"/>
<circle cx="97" cy="139.3" r=".88"/>
<circle cx="112.9" cy="146.4" r=".88"/>
<circle cx="97" cy="111.1" r=".88"/>
<circle cx="112.9" cy="118.2" r=".88"/>
<circle cx="97" cy="82.9" r=".88"/>
<circle cx="112.9" cy="90" r=".88"/>
<circle cx="97" cy="54.7" r=".88"/>
<circle cx="112.9" cy="61.7" r=".88"/>
<circle cx="97" cy="26.5" r=".88"/>
<circle cx="112.9" cy="33.5" r=".88"/>
<circle cx="151.7" cy="26.5" r=".88"/>
<circle cx="167.6" cy="33.5" r=".88"/>
<circle cx="151.7" cy="54.7" r=".88"/>
<circle cx="167.6" cy="61.7" r=".88"/>
<circle cx="151.7" cy="82.9" r=".88"/>
<circle cx="167.6" cy="90" r=".88"/>
<circle cx="151.7" cy="111.1" r=".88"/>
<circle cx="167.6" cy="118.2" r=".88"/>
<circle cx="151.7" cy="139.3" r=".88"/>
<circle cx="167.6" cy="146.4" r=".88"/>
<circle cx="151.7" cy="167.6" r=".88"/>
<circle cx="167.6" cy="174.6" r=".88"/>
<circle cx="151.7" cy="195.8" r=".88"/>
<circle cx="167.6" cy="202.8" r=".88"/>
<circle cx="151.7" cy="224" r=".88"/>
<circle cx="167.6" cy="231.1" r=".88"/>
<circle cx="206.4" cy="224" r=".88"/>
<circle cx="222.3" cy="231.1" r=".88"/>
<circle cx="206.4" cy="195.8" r=".88"/>
<circle cx="222.3" cy="202.8" r=".88"/>
<circle cx="206.4" cy="167.6" r=".88"/>
<circle cx="222.3" cy="174.6" r=".88"/>
<circle cx="206.4" cy="139.3" r=".88"/>
<circle cx="222.3" cy="146.4" r=".88"/>
<circle cx="206.4" cy="111.1" r=".88"/>
<circle cx="222.3" cy="118.2" r=".88"/>
<circle cx="206.4" cy="82.9" r=".88"/>
<circle cx="222.3" cy="90" r=".88"/>
<circle cx="206.4" cy="54.7" r=".88"/>
<circle cx="222.3" cy="61.7" r=".88"/>
<circle cx="206.4" cy="26.5" r=".88"/>
<circle cx="222.3" cy="33.5" r=".88"/>
</g>
<text font-size="4.6" fill="#00f" x="140.6" y="256">LED MOSFETs</text>
<g font-size="4.2">
<text x="53.6" y="42.7">GND</text>
<text x="108.3" y="42.7">GND</text>
<text x="163" y="42.7">GND</text>
<text x="217.7" y="42.7">GND</text>
<text x="53.6" y="70.9">GND</text>
<text x="108.3" y="70.9">GND</text>
<text x="163" y="70.9">GND</text>
<text x="217.7" y="70.9">GND</text>
<text x="53.6" y="99.1">GND</text>
<text x="108.3" y="99.1">GND</text>
<text x="163" y="99.1">GND</text>
<text x="217.7" y="99.1">GND</text>
<text x="53.6" y="127.4">GND</text>
<text x="108.3" y="127.4">GND</text>
<text x="163" y="127.4">GND</text>
<text x="217.7" y="127.4">GND</text>
<text x="53.6" y="155.6">GND</text>
<text x="108.3" y="155.6">GND</text>
<text x="163" y="155.6">GND</text>
<text x="217.7" y="155.6">GND</text>
<text x="53.6" y="183.8">GND</text>
<text x="108.3" y="183.8">GND</text>
<text x="163" y="183.8">GND</text>
<text x="217.7" y="183.8">GND</text>
<text x="53.6" y="212">GND</text>
<text x="108.3" y="212">GND</text>
<text x="163" y="212">GND</text>
<text x="217.7" y="212">GND</text>
<text x="53.6" y="240.2">GND</text>
<text x="108.3" y="240.2">GND</text>
<text x="163" y="240.2">GND</text>
<text x="217.7" y="240.2">GND</text>
</g>
<g font-size="4.2" fill="#00f">
<text x="262.3" y="256.2">1.2</text>
<text x="180.7" y="265.8">Boring LED Clock</text>
<text x="173.8" y="273.6">2023-02-12</text>
</g>
<g font-size="3.9" fill="#00f">
<text x="31.7" y="20.6">DRAIN1A</text>
<text x="86.4" y="20.7">DRAIN2A</text>
<text x="141.1" y="20.7">DRAIN3A</text>
<text x="195.8" y="20.7">DRAIN4A</text>
<text x="25.3" y="27.7">Q1A</text>
<text x="80" y="27.7">Q2A</text>
<text x="134.6" y="27.7">Q3A</text>
<text x="189.3" y="27.7">Q4A</text>
<text x="32" y="48.8">DRAIN1B</text>
<text x="86.6" y="48.9">DRAIN2B</text>
<text x="141.3" y="48.9">DRAIN3B</text>
<text x="196" y="48.9">DRAIN4B</text>
<text x="25.5" y="55.9">Q1B</text>
<text x="80.2" y="55.9">Q2B</text>
<text x="134.9" y="55.9">Q3B</text>
<text x="189.6" y="55.9">Q4B</text>
<text x="32" y="77.1">DRAIN1C</text>
<text x="86.6" y="77.1">DRAIN2C</text>
<text x="141.3" y="77.1">DRAIN3C</text>
<text x="196" y="77.1">DRAIN4C</text>
<text x="25.5" y="84.1">Q1C</text>
<text x="80.2" y="84.2">Q2C</text>
<text x="134.9" y="84.2">Q3C</text>
<text x="189.6" y="84.2">Q4C</text>
<text x="31.7" y="105.3">DRAIN1D</text>
<text x="86.4" y="105.3">DRAIN2D</text>
<text x="141.1" y="105.3">DRAIN3D</text>
<text x="195.8" y="105.3">DRAIN4D</text>
<text x="25.3" y="112.3">Q1D</text>
<text x="80" y="112.4">Q2D</text>
<text x="134.6" y="112.4">Q3D</text>
<text x="189.3" y="112.4">Q4D</text>
<text x="32.2" y="133.5">DRAIN1E</text>
<text x="86.8" y="133.6">DRAIN2E</text>
<text x="141.5" y="133.6">DRAIN3E</text>
<text x="196.2" y="133.6">DRAIN4E</text>
<text x="25.7" y="140.5">Q1E</text>
<text x="80.4" y="140.6">Q2E</text>
<text x="135.1" y="140.6">Q3E</text>
<text x="189.7" y="140.6">Q4E</text>
<text x="32.4" y="161.7">DRAIN1F</text>
<text x="87.1" y="161.8">DRAIN2F</text>
<text x="141.7" y="161.8">DRAIN3F</text>
<text x="196.4" y="161.8">DRAIN4F</text>
<text x="25.9" y="168.8">Q1F</text>
<text x="80.6" y="168.8">Q2F</text>
<text x="135.3" y="168.8">Q3F</text>
<text x="190" y="168.8">Q4F</text>
<text x="31.7" y="190">DRAIN1G</text>
<text x="86.4" y="190">DRAIN2G</text>
<text x="141.1" y="190">DRAIN3G</text>
<text x="195.8" y="190">DRAIN4G</text>
<text x="25.3" y="197">Q1G</text>
<text x="80" y="197.1">Q2G</text>
<text x="134.6" y="197.1">Q3G</text>
<text x="189.3" y="197.1">Q4G</text>
<text x="31.7" y="218.2">DRAIN1H</text>
<text x="86.4" y="218.2">DRAIN2H</text>
<text x="141.1" y="218.2">DRAIN3H</text>
<text x="195.8" y="218.2">DRAIN4H</text>
<text x="25.3" y="225.2">Q1H</text>
<text x="80" y="225.3">Q2H</text>
<text x="134.6" y="225.3">Q3H</text>
<text x="189.3" y="225.3">Q4H</text>
</g>
<g font-size="3.9" fill="#800">
<text x="120.3" y="251.5">TITLE:</text>
<text x="248.9" y="256.2">REV:</text>
<text x="157.2" y="265.7">Company:</text>
<text x="248.6" y="266.3">Sheet: 5/6</text>
<text x="157.2" y="273.4">Date:</text>
<text x="206.2" y="273.5">Drawn By: jcalvinowens</text>
</g>
<g font-size="3.2" fill="#800">
<text x="41.6" y="6.5">1</text>
<text x="110.8" y="6.5">2</text>
<text x="179.9" y="6.5">3</text>
<text x="4.1" y="41.6">A</text>
<text x="275.7" y="41.6">A</text>
<text x="4.1" y="110.8">B</text>
<text x="275.7" y="110.8">B</text>
<text x="4.1" y="179.9">C</text>
<text x="275.7" y="179.9">C</text>
<text x="41.6" y="278.2">1</text>
<text x="110.8" y="278.2">2</text>
<text x="179.9" y="278.2">3</text>
</g>
<g font-size="3.2" fill="#000080">
<text x="63.9" y="27.6">Q1</text>
<text x="118.5" y="27.6">Q9</text>
<text x="173.2" y="27.6">Q17</text>
<text x="227.9" y="27.6">Q25</text>
<text x="63.9" y="30.7">2N7002AK</text>
<text x="118.5" y="30.7">2N7002AK</text>
<text x="173.2" y="30.7">2N7002AK</text>
<text x="227.9" y="30.7">2N7002AK</text>
<text x="33.7" y="39.6">3.3K</text>
<text x="36.2" y="36.5">R4</text>
<text x="88.4" y="39.6">3.3K</text>
<text x="89.1" y="36.5">R12</text>
<text x="143" y="39.6">3.3K</text>
<text x="143.8" y="36.5">R20</text>
<text x="197.7" y="39.6">3.3K</text>
<text x="198.4" y="36.5">R28</text>
<text x="63.9" y="59">2N7002AK</text>
<text x="63.9" y="55.9">Q2</text>
<text x="118.5" y="59">2N7002AK</text>
<text x="118.5" y="55.9">Q10</text>
<text x="173.2" y="59">2N7002AK</text>
<text x="173.2" y="55.9">Q18</text>
<text x="227.9" y="59">2N7002AK</text>
<text x="227.9" y="55.9">Q26</text>
<text x="36.2" y="64.7">R5</text>
<text x="89.1" y="64.7">R13</text>
<text x="143.8" y="64.7">R21</text>
<text x="198.4" y="64.7">R29</text>
<text x="33.7" y="67.8">3.3K</text>
<text x="88.4" y="67.8">3.3K</text>
<text x="143" y="67.8">3.3K</text>
<text x="197.7" y="67.8">3.3K</text>
<text x="63.9" y="87.2">2N7002AK</text>
<text x="63.9" y="84.1">Q3</text>
<text x="118.5" y="87.2">2N7002AK</text>
<text x="118.5" y="84.1">Q11</text>
<text x="173.2" y="87.2">2N7002AK</text>
<text x="173.2" y="84.1">Q19</text>
<text x="227.9" y="87.2">2N7002AK</text>
<text x="227.9" y="84.1">Q27</text>
<text x="36.2" y="92.9">R6</text>
<text x="89.1" y="92.9">R14</text>
<text x="143.8" y="92.9">R22</text>
<text x="198.4" y="92.9">R30</text>
<text x="33.7" y="96">3.3K</text>
<text x="88.4" y="96">3.3K</text>
<text x="143" y="96">3.3K</text>
<text x="197.7" y="96">3.3K</text>
<text x="63.9" y="112.3">Q4</text>
<text x="118.5" y="112.3">Q12</text>
<text x="173.2" y="112.3">Q20</text>
<text x="227.9" y="112.3">Q28</text>
<text x="63.9" y="115.4">2N7002AK</text>
<text x="118.5" y="115.4">2N7002AK</text>
<text x="173.2" y="115.4">2N7002AK</text>
<text x="227.9" y="115.4">2N7002AK</text>
<text x="33.7" y="124.3">3.3K</text>
<text x="36.2" y="121.1">R7</text>
<text x="88.4" y="124.3">3.3K</text>
<text x="89.1" y="121.1">R15</text>
<text x="143" y="124.3">3.3K</text>
<text x="143.8" y="121.1">R23</text>
<text x="197.7" y="124.3">3.3K</text>
<text x="198.4" y="121.1">R31</text>
<text x="63.9" y="143.6">2N7002AK</text>
<text x="63.9" y="140.5">Q5</text>
<text x="118.5" y="143.6">2N7002AK</text>
<text x="118.5" y="140.5">Q13</text>
<text x="173.2" y="143.6">2N7002AK</text>
<text x="173.2" y="140.5">Q21</text>
<text x="227.9" y="143.6">2N7002AK</text>
<text x="227.9" y="140.5">Q29</text>
<text x="36.2" y="149.3">R8</text>
<text x="89.1" y="149.3">R16</text>
<text x="143.8" y="149.3">R24</text>
<text x="198.4" y="149.3">R32</text>
<text x="33.7" y="152.5">3.3K</text>
<text x="88.4" y="152.5">3.3K</text>
<text x="143" y="152.5">3.3K</text>
<text x="197.7" y="152.5">3.3K</text>
<text x="63.9" y="171.8">2N7002AK</text>
<text x="63.9" y="168.7">Q6</text>
<text x="118.5" y="171.8">2N7002AK</text>
<text x="118.5" y="168.7">Q14</text>
<text x="173.2" y="171.8">2N7002AK</text>
<text x="173.2" y="168.7">Q22</text>
<text x="227.9" y="171.8">2N7002AK</text>
<text x="227.9" y="168.7">Q30</text>
<text x="36.2" y="177.6">R9</text>
<text x="89.1" y="177.6">R17</text>
<text x="143.8" y="177.6">R25</text>
<text x="198.4" y="177.6">R33</text>
<text x="33.7" y="180.7">3.3K</text>
<text x="88.4" y="180.7">3.3K</text>
<text x="143" y="180.7">3.3K</text>
<text x="197.7" y="180.7">3.3K</text>
<text x="63.9" y="197">Q7</text>
<text x="118.5" y="197">Q15</text>
<text x="173.2" y="197">Q23</text>
<text x="227.9" y="197">Q31</text>
<text x="63.9" y="200.1">2N7002AK</text>
<text x="118.5" y="200.1">2N7002AK</text>
<text x="173.2" y="200.1">2N7002AK</text>
<text x="227.9" y="200.1">2N7002AK</text>
<text x="33.7" y="208.9">3.3K</text>
<text x="34.4" y="205.8">R10</text>
<text x="88.4" y="208.9">3.3K</text>
<text x="89.1" y="205.8">R18</text>
<text x="143" y="208.9">3.3K</text>
<text x="143.8" y="205.8">R26</text>
<text x="197.7" y="208.9">3.3K</text>
<text x="198.4" y="205.8">R34</text>
<text x="63.9" y="225.2">Q8</text>
<text x="118.5" y="225.2">Q16</text>
<text x="173.2" y="225.2">Q24</text>
<text x="227.9" y="225.2">Q32</text>
<text x="63.9" y="228.3">2N7002AK</text>
<text x="118.5" y="228.3">2N7002AK</text>
<text x="173.2" y="228.3">2N7002AK</text>
<text x="227.9" y="228.3">2N7002AK</text>
<text x="33.7" y="237.2">3.3K</text>
<text x="34.4" y="234">R11</text>
<text x="88.4" y="237.2">3.3K</text>
<text x="89.1" y="234">R19</text>
<text x="143" y="237.2">3.3K</text>
<text x="143.8" y="234">R27</text>
<text x="197.7" y="237.2">3.3K</text>
<text x="198.4" y="234">R35</text>
</g>
</svg>
